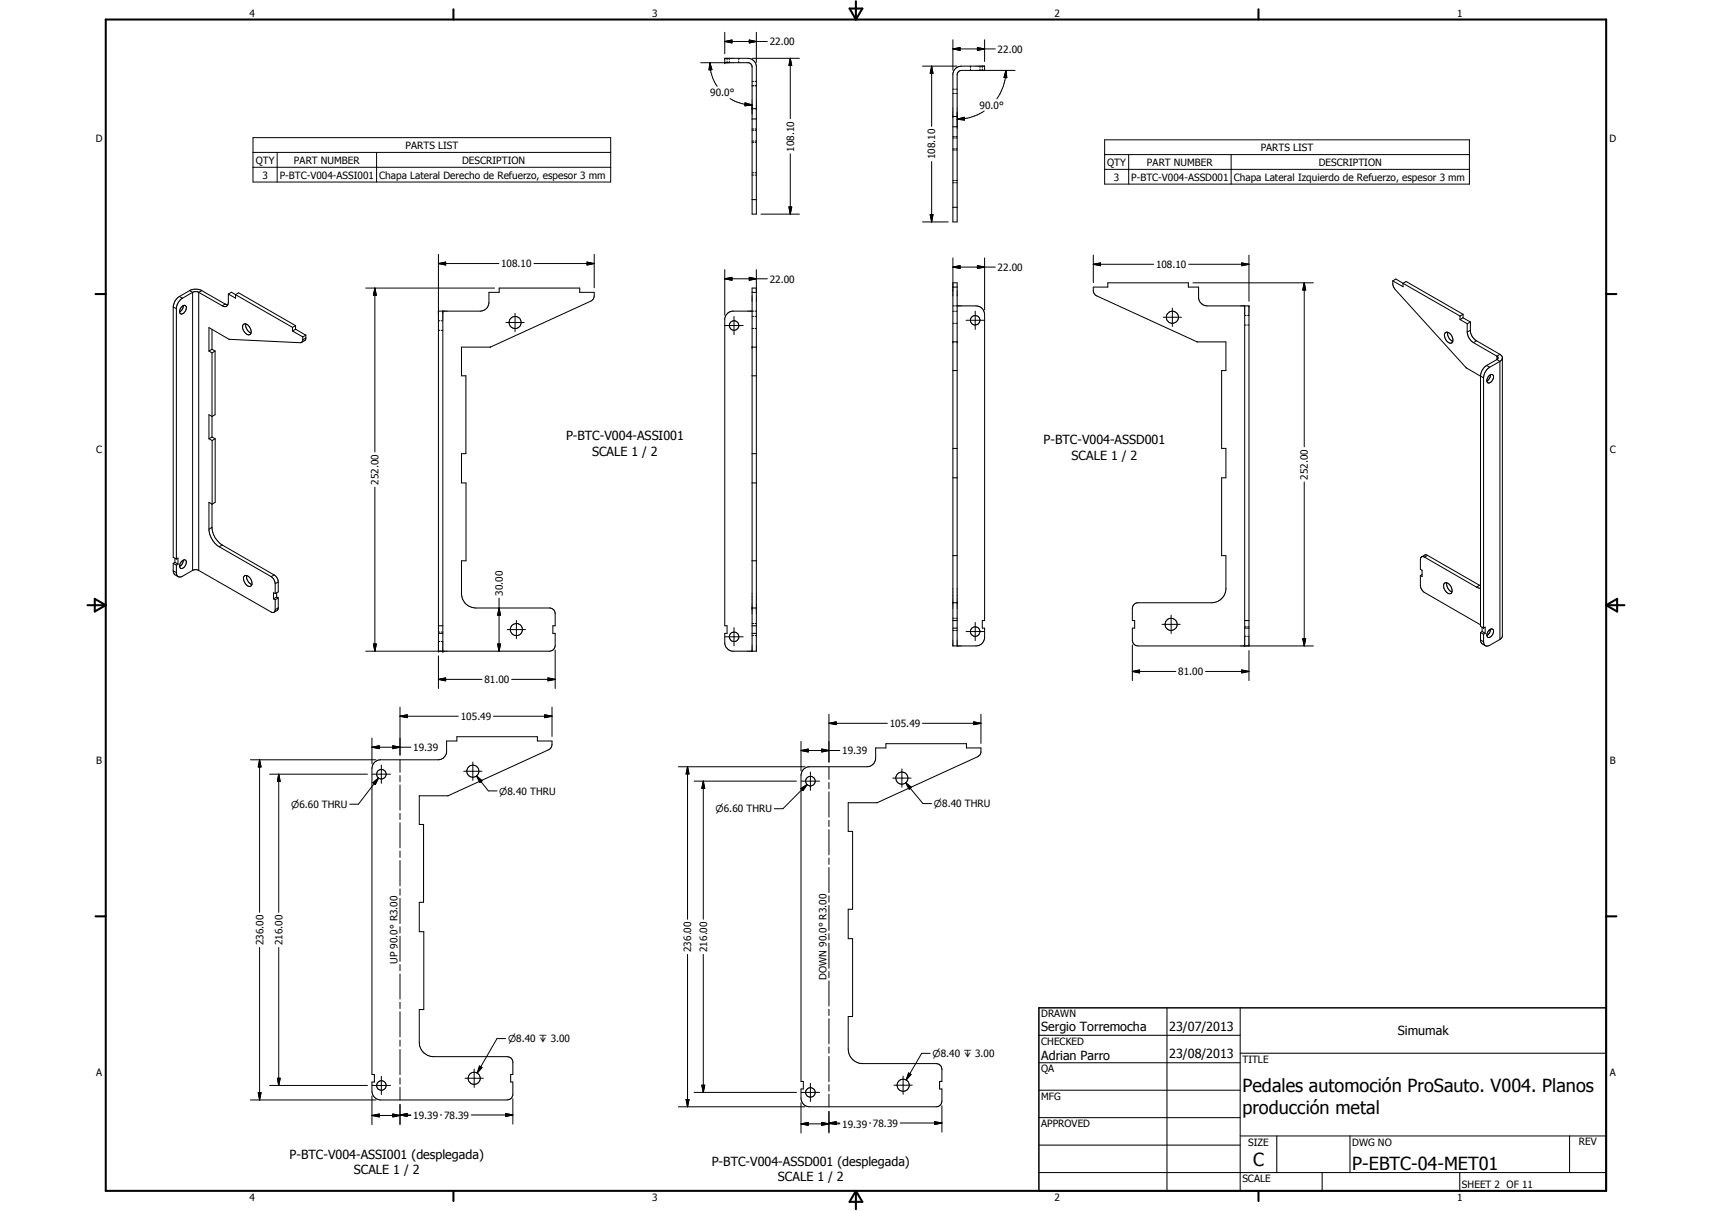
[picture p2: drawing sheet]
<svg xmlns="http://www.w3.org/2000/svg" width="594mm" height="420mm" viewBox="0 0 594 420" stroke-linecap="round" stroke-linejoin="round" font-family="sans-serif">
<g fill="none" stroke="#000" stroke-width=".35">
<path d="M251.5 14.4l2.5-.5v1zM251.5 11.2v7.4M251.5 14.4h14.8M260 13.9l2.5 .5-2.5 .5zM262.5 11.2v10.4M330.7 17l2.5-.5v1zM330.7 13.8v10.5M330.7 17h14.7M339.2 16.5l2.5 .5-2.5 .5zM341.7 13.8v7.5M243.2 21.8h16.6l1.1 .8 .1 51.7h1.5v-51.4a3.1 3.1 0 0 0-2.6-2.7h-8.4v1.6M246.3 21.8l.8 2.4-1.1 .1z"/>
<path d="M246.3 21.8a14.3 14.3 0 0 0 2.6 8.2M252.3 20.2v.5M252.3 21.3v.5M253.1 20.2v.5M253.1 21.3v.5M253.3 34.2l3.4 1.5 1.8 .5 2.5 .2M256.4 20.2v.5M256.4 21.3v.5M258.5 35.7l2.5 .7-2.5 .3zM261 37.7h1.5M261 29.7h.5M261 28.2h.5"/>
<path d="M261.1 20.2h16.3M262 29.7h.5M262 28.2h.5M274.2 20.2l.5 2.5h-.9zM274.2 20.2v21M320.1 22.9h12M323.3 22.9l.5 2.5h-1zM323.3 22.9v21M330.7 32.4h.5M330.7 30.9h.5M331.6 32.4h.5M331.6 30.9h.5"/>
<path d="M336.8 22.9v.5M336.8 23.9v.5M340.1 22.9v.5M340.1 23.9v.5M340.9 22.9v.5M340.9 23.9v.5M341.5 38.5a17.3 17.3 0 0 1-9.4 2.9M341.7 24.4v-1.5h-8a3 3 0 0 0-3 2.6v51.5h1.4v-51a1.52 1.52 0 0 1 1.6-1.6h18.5M349.1 24.4l.3 2.6-1-.1zM349.1 24.4a16.9 16.9 0 0 1-3.2 9.9M87.8 47.8h124.1v15.4h-124.1zM87.8 52.9h124.1"/>
<path d="M87.8 58h124.1M96.2 52.9v10.3M130.7 52.9v10.3M261 59.9h.5M261 41.3h1.5M261 48.9h.5M261 44.7h.5M261 49.4h.5M261 45.2h.5M262 59.9h.5M262 48.9h.5M262 44.7h.5"/>
<path d="M262 49.4h.5M262 45.2h.5M274.2 53.3v21M323.3 56v21M330.7 40.4h1.4M330.7 44h1.4M330.7 47.4h.5M330.7 51.6h.5M330.7 47.9h.5M330.7 52.1h.5M331.6 47.4h.5M331.6 51.6h.5"/>
<path d="M331.6 47.9h.5M331.6 52.1h.5M332.1 41.4l2.5-.7 .1 1zM383.3 48.5h126.6v15.4h-126.6zM383.3 53.6h126.6M383.3 58.8h126.6M391.7 53.6v10.3M427.2 53.6v10.3M261 60.7h.5M261 69.3h1.5M262 60.7h.5M264.1 74.3h13.3"/>
<path d="M273.8 71.8h.9l-.5 2.5zM320.1 77h9M322.8 74.5h1l-.5 2.5zM330.7 62.7h.5M330.7 71.9h1.4M330.7 63.4h.5M331.6 62.7h.5M331.6 63.4h.5M126.9 99.9h44.7M130.1 99.9l.5 2.5h-1zM130.1 99.9v56.9M152.1 91.4l2.5-.5v1z"/>
<path d="M152.1 88.3v137.6M152.1 91.4h21M185.3 91.4h20.9M203.7 90.9l2.5 .5-2.5 .5zM206.2 88.3v11.5M251.5 96.7l2.5-.5v1zM251.5 93.6v15.7M251.5 96.7h14.8M260 96.2l2.5 .5-2.5 .5zM262.5 93.6v132.3h-8.4a3.1 3.1 0 0 1-2.6-2.6v-3.5h.8v-2.7h-.8v-106.6a3.2 3.2 0 0 1 2.6-2.6h7.4M262.5 99.9h-1.5v126M330.7 92.7l2.5-.5v.9z"/>
<path d="M330.7 89.5v134.6h8a2.96 2.96 0 0 0 3-3v-3.2h-.8v-2.6h.8v-106.2a3 3 0 0 0-3-3h-7.1M330.7 98.1h1.4v126M330.7 99.6h1.4M330.7 92.7h14.7M339.2 92.2l2.5 .5-2.5 .4zM341.7 89.5v18M379.4 91.7l2.5-.5v1zM379.4 88.5v9.5M379.4 91.7h20.9M412.5 91.7h20.9M414 98.1h41.8M430.9 91.2l2.5 .5-2.5 .5z"/>
<path d="M433.4 88.5v16M452.6 98.1l.5 2.5h-1zM452.6 98.1v56.9M483.3 97.5l1.1-.7 2.5 1.5M483.3 97.5v1.2l.8 1.7 24.7 27.2 4.9 2.9M483.3 97.5l3.6 2v-1.2M486.9 98.3l1-.6 19.8 11.4M486.9 98.3l19.7 11.3M60.1 106.5v86.8l1.1 .7M60.1 106.5l1.1 .6M62.3 102.9a4.6 4.6 0 0 0-2.2 3.6M62.3 102.9l1 .6"/>
<path d="M63.1 106.4l.8-.5a1.08 1.08 0 0 1 .9 .8 1.08 1.08 0 0 1-.4 1.1 1.31 1.31 0 0 1-1.9 .9l-.1-.9zM63.3 103.5a4.9 4.9 0 0 0-2.1 3.3v87.2M63.6 106l-.2 1.1-1 1.1M65.8 100.8l-3.5 2.1M65.8 100.8l1 .6M65.8 100.8a4.5 4.5 0 0 1 4.2 0M66.8 101.4l-3.5 2.1M66.8 101.4v96.5M66.8 101.4l.8-.2 1.4 .2M69 101.4v96.5M69 101.4l8.1 4.7M70 100.8l-1 .6"/>
<path d="M70 100.8l8.1 4.7M73.6 114.3v6.9M78.1 105.5l.9 .3M78.1 105.5l-1 .6M79.2 102l1.1-.6 1.4 .8M79.2 102v2.9a1.29 1.29 0 0 1-.6 1.3 1.29 1.29 0 0 1-1.5-.1M79.2 102l2.5 1.5v-1.3M81.7 102.2l1.1-.6 19.8 11.4M81.7 102.2l19.8 11.4M84.5 112.5a2.31 2.31 0 0 1 2.7 2.5 1 1 0 0 1-.6 1.2 1 1 0 0 1-1.3-.5 2.46 2.46 0 0 1-.8-3.2zM85.3 112.4a3 3 0 0 0 1.8 3.1M101.5 114.9l3.6 2"/>
<path d="M101.5 113.6v1.3M102.6 113v1.2M102.6 114.2l3.5 2.1M102.6 114.2l-1.1 .7M102.6 113l-1.1 .6M105.1 116.9l-.1 1.5-.7 .5-24.8-1.2-7-4v8.1M106.1 116.3l-.2 1.8-1.3 .7M106.1 116.3l-1 .6M106.1 117.3l-1 .6M152.1 107.9h14.6a3 3 0 0 0 3-3v-3.5h3.5v-1.5h28v1.5h5l-.1 1.9-.3 .6-.8 .6-34.8 15.9h-10.1v10h1.6v27h-1.6v10.2h1.6v27h-1.6v11.3a5 5 0 0 0 5 5h25.9a1.98 1.98 0 0 1 1.7 2v4.2h-.9v2.7h.9v4.1a2 2 0 0 1-2 2h-63.8M152.1 111.3h.5M152.1 114.6h.5"/>
<path d="M153.2 111.3h.5M153.2 114.6h.5M153.7 107.9v118M175.5 111.9h6.4M178.7 108.7v6.4M251.5 112.9h6.4M254.7 109.8v6.3M261 101.4h1.5M261 114h.5M261 109.8h.5M262 107.9h.5M262 114h.5"/>
<path d="M262 109.8h.5M330.7 106.1h.5M330.7 118.6h1.4M330.7 108h.5M330.7 112.2h.5M331.6 108h.5M331.6 112.2h.5M335.2 111.1h6.4M338.4 107.9v6.4M403.6 110.1h6.4M406.8 106.9v6.3M415.3 118.6l-34.7-15.9-1.1-1.2-.1-1.9h5v-1.5h28v1.5h3.5v3.9a3.1 3.1 0 0 0 3 2.6h14.5v118"/>
<path d="M415.3 118.6h.1M415.4 118.6h10v10h-1.5v27h1.5v10.2h-1.5v27h1.5v11.8a5 5 0 0 1-5 4.5h-25.5a2 2 0 0 0-2 2v4.2h.8v2.6h-.8v4.2a2 2 0 0 0 2 2h60.9M431.9 112.8h.5M431.9 106.1v118M431.9 109.5h.5M432.9 112.8h.5M432.9 109.5h.5M502.4 115.3a2.98 2.98 0 0 0 1.7 3.1M502.4 115.3a1.01 1.01 0 0 0-1.1 .4 1.01 1.01 0 0 0 0 1.2 2.32 2.32 0 0 0 2.5 2.1l.3-.6M502.4 115.3a2.93 2.93 0 0 1 1.7 3.1M506.6 109.6v1.3M506.6 110.9l2.5 1.4"/>
<path d="M507.7 109.1v1.2M507.7 110.3l2.5 1.4M507.7 110.3l-1.1 .6M507.7 109.1l-1.1 .5M509.1 112.3v2.9M509.1 115.2a4.8 4.8 0 0 0 2.2 3.7M510.2 111.7v3.2a4.6 4.6 0 0 0 2.2 3.3M510.2 111.7l-1.1 .6M510.2 114.6l-1.1 .6M511.3 118.9l8.1 4.7M512.4 118.2l8.1 4.7M512.4 118.2l-1.1 .7"/>
<path d="M72.5 121.8l1.1 .6M73.6 122.4v29.2M73.6 121.2l1 .6M73.6 121.2l-1.1 .6M74.6 121.8v22.1l-1 .6-1.1-.6v8.3M74.6 121.8l-1 .6M261 130.4h1.5M261 120.4h1.5M330.7 128.6h1.4M513.7 130.5v86.8l1.1 .6M513.7 130.5l1.1 .6M514.8 131.1v86.8"/>
<path d="M515.9 126.8a4.9 4.9 0 0 0-2.2 3.7M515.9 126.8l1 .6M516.8 130.3a.88 .88 0 0 1 1.2-.3 .88 .88 0 0 1 .2 1.4l-.1 .2a1.29 1.29 0 0 1-2 1 2.07 2.07 0 0 1 .7-2.3zM516.9 127.4a4.7 4.7 0 0 0-2.1 3.7M517.2 130l-.3 1.3-.9 .9M519.4 124.8l-3.5 2M519.4 124.8l1.1 .6M519.4 123.6l.4 .6-.4 .6M519.4 123.6v1.2M520.5 125.4l-3.6 2M520.5 125.4v96.5M520.5 122.9l.8 1.1v96.9l-.8 1"/>
<path d="M520.5 122.9l-1.1 .7M521.3 124.4l-.8 1M72.5 152.2l1.1 .6M73.6 151.6l1.1 .6M73.6 151.6l-1.1 .6M73.6 152.8v22.1M74.7 152.2v22.1l-1.1 .6M74.7 152.2l-1.1 .6M261 157.4h1.5M330.7 155.6h1.4M73.6 174.9v8.5a7.7 7.7 0 0 0 3.5 5.7M73.6 174.9l-1.1-.6v9.7a8.1 8.1 0 0 0 3.6 5.7"/>
<path d="M130.1 169v56.9M261 167.6h1.5M330.7 165.8h1.4M452.6 167.2v56.9M60.1 195.5l1.1 .6M60.1 195.5v2.6M60.1 198.1l1.1 .6M60.1 198.1l.5 1.2 1.2 .8M60.7 193.7v1.4M60.7 195.1l1.1 .6M60.7 195.1l-.6 .4M61.2 194l.6-.4v2.1"/>
<path d="M61.2 196.1v3.2l.6 .8M61.8 195.7l-.6 .4M63.1 194.7l.8-.5a1.1 1.1 0 0 1 .8 .8 1.1 1.1 0 0 1-.3 1.1 1.17 1.17 0 0 1-.8 1 1.17 1.17 0 0 1-1.2-.3l.1-1.3zM63.6 194.4l-.5 1.4-.7 .7M66.8 197.9l-3.5 2-.8 .3-.7-.1M66.8 197.9l.8-.2 1.4 .2M69 197.9l25.1 14.4a.87 .87 0 0 0 1 .1 .87 .87 0 0 0 .4-.9M73.6 183l-1.1 .6M76.1 189.7l18 10.4M77.1 189.1l18 10.4M77.1 189.1l-1 .6M84.7 199.9a1.85 1.85 0 0 1 2.6 1.7 1.13 1.13 0 0 1-.3 1.7 1.13 1.13 0 0 1-1.6-.5 2.63 2.63 0 0 1-.7-2.9z"/>
<path d="M85.6 199.7a3.2 3.2 0 0 0 1.8 3.1M95.1 199.5a3 3 0 0 1 1.5 2.4M95.1 199.5l-1 .6M261 194.6h1.5M330.7 192.8h1.4M492.9 199.7l.1 4 1.1 1.7 19.6 11.4M493.5 199.3l-.6 .4M494.3 193.3l-.7-.2-.6 .5-.1 3.9 .6 .4v2.1l-.6-.3M494.3 193.3l18.1 10.4M495.4 192.7l-.9-.2-1.2 .7M495.4 192.7l-1.1 .6M495.4 192.7l18 10.4"/>
<path d="M94.1 200.1l.9 .9 .5 1.5M94.9 207.8l.6 .3M95.5 206l-.6-.3v2.1M95.5 202.5v3.5M95.5 208.1v3.4M96 207.1l.6 .4M96 207.1l-1.1 .7M96 205.7v1.4M96.6 207.5l-1.1 .6M96.6 201.9v3.5l-1.1 .6M96.6 207.5v3.4M96.6 210.9l-1.1 .6"/>
<path d="M96.6 201.9l-1.1 .6M96.6 210.9l-.2 .7-1.3 .8M152.1 219.8h1.6M152.1 217.1h1.6M152.1 219.3h.5M153.2 219.3h.5M173.2 210.9l.5 2.5h-1zM173.2 207.5v18.4M176 218.4h6.4M179.2 215.3v6.3M254.7 217.8v6.3M261 219.8h1.5"/>
<path d="M261 217.1h1.5M261 210.9h1.5M261 216.3h.5M262 216.3h.5M330.7 217.9h1.4M330.7 215.3h1.4M330.7 209.1h1.4M330.7 214.5h.5M330.7 218.7h.5M331.6 214.5h.5M331.6 218.7h.5M335.2 219.1h6.4"/>
<path d="M338.4 215.9v6.4M403.2 216.6h6.3M406.4 213.4v6.4M431.9 217.9h1.5M431.9 215.3h1.5M431.9 217.5h.5M432.9 217.5h.5M501.1 202.5a1.57 1.57 0 0 1 2.4 1 1.71 1.71 0 0 1-.2 2.5 2.74 2.74 0 0 1-2.2-3.5zM502 202.2a3 3 0 0 0 1.8 3.2M512.4 203.7l1.3 .4M513.4 203.1l.3 .1M513.4 203.1l-1 .6"/>
<path d="M513.7 219.5l1.1 .5M513.7 219.5v2.5M514.3 219.1l1.1 .6M514.3 219.1l-.6 .4M514.3 217.6v1.5M514.8 217.9l.6-.3v2.1M515.4 219.7l-.6 .3M516.8 218.6l.4 .1M517.2 218.3a2.43 2.43 0 0 1-1.2 2.2M517.2 218.3a2.42 2.42 0 0 0-1.2 2.1M517.2 218.3a.82 .82 0 0 1 1 .3 .82 .82 0 0 1 0 1 1.36 1.36 0 0 1-2.1 1.3l-.1-.5M129.6 223.4h1l-.5 2.5z"/>
<path d="M152.1 235.7l2.5-.5v1zM152.1 227.5v11.4M152.1 222.6h.5M152.1 235.7h15.2M153.2 222.6h.5M172.7 223.4h1l-.5 2.5zM177.5 235.7h15.2M190.2 235.2l2.5 .5-2.5 .5zM192.7 225.6v13.3M251.5 220.9h6.4M261 220.5h.5M262 220.5h.5"/>
<path d="M392.9 233l2.5-.5v1zM392.9 223.7v12.4M392.9 233h15.1M418.3 233h15.1M430.9 232.5l2.5 .5-2.5 .5zM431.9 220.8h.5M432.9 220.8h.5M433.4 225.7v10.4M452.1 221.6h1l-.5 2.5zM513.7 222l.3 1.1 1.4 .9M513.7 222l1.1 .7M514.8 220v2.7"/>
<path d="M514.8 222.7l.2 .8 .4 .5M520.5 221.9l-3.8 2.1h-1.3M129.1 259.2l2.5-.5v1.1zM129.1 256.1v8.9M129.1 259.2h13.5M136.3 258.7l2.5 .5-2.5 .6zM138.8 248.5l2.5-.5v1zM138.8 245.3v16.7M138.8 248.5h20.2M171.2 248.5h20.4M189 248l2.6 .5-2.6 .5zM191.6 245.3v10.2"/>
<path d="M278 257.2v10.2M285.2 259.9l2.4 .5-2.4 .5zM287.6 251l2.5-.6v1zM287.6 247.8v16.6M287.6 251h20.3M320.1 251h20.3M337.9 250.4l2.5 .6-2.5 .4zM340.4 247.8v10.1M86.9 263.6h43.6M90.1 263.6l.5 2.5h-1zM90.1 263.6v52.9M93.5 268.6h34"/>
<path d="M96.7 268.6l.5 2.5h-.9zM96.7 268.6v47.9M129.2 268.6h6.3M129.4 271.6l2-1.7-1.2 2.3zM130 264.5l.9-.7 1.2-.2h19.9a2.92 2.92 0 0 0 3-2.6v-3.9h3.5v-1.5h28v1.5h5.1l-.2 1.9-.3 .5-.7 .6-34.9 16h-10v9.9h1.5v27.1h-1.5v10.2h1.6v27h-1.6v11.3a5 5 0 0 0 5 5l26.2 .1 .8 .6 .5 1v4.5h-.8v2.6h.8v4.6a2.09 2.09 0 0 1-2 1.6h-43.9a3 3 0 0 1-3-3v-3.2h.8v-2.6h-.8v-106.2l.2-1.1zM131.4 269.9l-7 9.1h-3M132.3 265.4v6.4M138.8 263.6v4.4M138.8 269.1v2.2M138.8 272.3v8.8M160.9 267.6h6.4M164.1 264.4v6.4"/>
<path d="M165.4 269.2l1.9 1.7-.8 .6zM165.4 269.2l4.1 5.2h3M235.4 266h44M238.6 266l.5 2.5h-1zM238.6 266v52.9M240.9 271h35.5M244 271l.6 2.5h-1.1zM244 271v47.9M277.9 273.6l2.2-1.4-1.5 2.1zM278 260.4l2.5-.5v1zM278 260.4h13.4M278 271h6.4"/>
<path d="M278.8 266.9l1-.7 1.2-.2h19.9a3 3 0 0 0 3-3v-3.5h3.5v-1.5h28v1.5h5a3.1 3.1 0 0 1-.4 2.5l-.7 .6-34.9 15.9h-10.1v10h1.6v27h-1.6v10.2h1.6v27h-1.6v11.3a5 5 0 0 0 5.1 5h25.5a2 2 0 0 1 1.9 2v4.2h-.8v2.6h.8v4.2a2 2 0 0 1-1.9 2h-43.9a2.96 2.96 0 0 1-3-3v-3.2h.8v-2.6h-.8v-106.2l.2-1.1zM280.1 272.2l-8.4 8.4h-3M281.2 267.8v6.4M287.6 266v4.4M287.6 271.5v2.2M287.6 274.7v8.8M304.5 278.5h-.1M309.8 270h6.3M313 266.8v6.3M314.3 271.6l2 1.6-.8 .6zM314.3 271.6l6 7.2h3M138.8 282.2v2.2"/>
<path d="M138.8 285.5v8.7M138.8 295.3v2.2M138.8 298.6v8.7M287.6 284.6v2.2M287.6 287.9v8.7M287.6 297.7v2.2M138.8 308.4v2.2M138.8 311.7v8.7M287.6 301v8.7M287.6 310.8v2.2M287.6 314.1v8.7M90.1 328.7v52.9"/>
<path d="M96.7 328.7v47.9M138.8 321.5v2.2M138.8 324.8v8.7M138.8 334.6v2.2M138.8 337.9v8.7M238.6 331.1v52.9M244 331.1v47.9M287.6 323.9v2.2M287.6 327.2v8.8M287.6 337.1v2.1M138.8 347.7v2.2M138.8 351v8.7"/>
<path d="M287.6 340.3v8.7M287.6 350.1v2.2M287.6 353.4v8.8M360.5 359.2h69.9M405 349.7v63.5M430.4 349.7v63.5M89.6 379.1h1l-.5 2.5zM93.5 376.6h34M96.3 374.1h.9l-.5 2.5zM129.2 376.6h6.3M132.3 373.4v6.4M138.8 360.8v2.2"/>
<path d="M138.8 364.1v8.8M138.8 374v2.2M138.8 377.2v4.4M161.4 374.1h6.3M164.5 370.9v6.4M166.4 369.9l.9 .5-1.7 1.9zM175.5 360.3h-3l-6.9 12M240.9 379h35.5M243.5 376.5h1.1l-.6 2.5zM278 379h6.4M281.2 375.8v6.4M287.6 363.3v2.1"/>
<path d="M287.6 366.5v8.8M287.6 376.3v2.2M287.6 379.6v4.4M310.2 376.5h6.4M313.4 373.3v6.4M315.3 372.3l.8 .5-1.7 1.9zM322.8 365.5h-3l-5.4 9.2M360.5 378.2h69.9M360.5 368.7h69.9M430.4 365.4h127M86.9 381.6h43.6M129.1 387l2.5-.5v1z"/>
<path d="M129.1 380.2v10M129.1 387h13.5M136.3 386.5l2.5 .5-2.5 .5zM138.8 386.8l2.5-.5v1zM138.8 383.2v7M138.8 386.8h3.8M152.8 386.8h.4M163.5 386.8h14.5M175.5 386.3l2.5 .5-2.5 .5zM178 381.2v8.8M235.4 384h44M238.1 381.5h1l-.5 2.5z"/>
<path d="M278 389.9l2.5-.5v1zM278 382.6v10.5M278 389.9h13.4M285.2 389.4l2.4 .5-2.4 .5zM287.6 389.6l2.5-.4v.9zM287.6 385.6v7.5M287.6 389.6h3.8M301.7 389.6h.4M312.4 389.6h14.4M324.4 389.2l2.4 .4-2.4 .5zM326.8 383.6v9.2M360.5 387.8h69.9"/>
<path d="M360.5 397.3h69.9M430.4 394.1h127M443.1 394.1v12.7M468.5 394.1v12.7M544.7 394.1v12.7M360.5 406.8h196.9M458.8 406.8v6.4M506.6 406.8v6.4"/>
<circle cx="178.8" cy="111.9" r="2.1"/>
<circle cx="254.7" cy="112.9" r="1.65"/>
<circle cx="338.4" cy="111.1" r="1.65"/>
<circle cx="406.8" cy="110.1" r="2.12"/>
<circle cx="179.2" cy="218.4" r="2.09"/>
<circle cx="338.4" cy="219.1" r="1.65"/>
<circle cx="406.4" cy="216.6" r="2.09"/>
<circle cx="254.7" cy="220.9" r="1.66"/>
<circle cx="132.3" cy="268.6" r="1.65"/>
<circle cx="164.1" cy="267.6" r="2.09"/>
<circle cx="281.2" cy="271" r="1.66"/>
<circle cx="313" cy="270" r="2.1"/>
<circle cx="132.3" cy="376.6" r="1.65"/>
<circle cx="164.5" cy="374.1" r="2.09"/>
<circle cx="281.2" cy="379" r="1.65"/>
<circle cx="313.4" cy="376.5" r="2.09"/>
</g>
<g fill="#000">
<circle cx="251.5" cy="21.8" r=".18"/>
<circle cx="251.5" cy="20.2" r=".18"/>
<circle cx="261" cy="37.7" r=".18"/>
<circle cx="262.5" cy="37.7" r=".18"/>
<circle cx="330.7" cy="40.4" r=".18"/>
<circle cx="332.1" cy="40.4" r=".18"/>
<circle cx="152.1" cy="107.9" r=".18"/>
<circle cx="153.7" cy="107.9" r=".18"/>
<circle cx="330.7" cy="118.6" r=".18"/>
<circle cx="332.1" cy="118.6" r=".18"/>
<circle cx="261" cy="120.4" r=".18"/>
<circle cx="262.5" cy="120.4" r=".18"/>
<circle cx="261" cy="210.9" r=".18"/>
<circle cx="262.5" cy="210.9" r=".18"/>
<circle cx="152.1" cy="225.9" r=".18"/>
<circle cx="153.7" cy="225.9" r=".18"/>
</g>
<g fill="none" stroke="#000" stroke-width=".71">
<path d="M36.7 6.8h520.7v406.4h-520.7zM157.3 3.2v3.6M294.8 3h4.4l-2.2 3.8zM297 .4v6.4M436.7 3.2v3.6M33.1 102h3.6M557.4 102h3.5M30.3 210h6.4M32.9 207.8l3.8 2.2-3.8 2.2zM557.4 210h6.3M557.4 210l3.8-2.2v4.4zM33.1 317.9h3.6"/>
<path d="M557.4 317.9h3.5M157.3 413.2v3.5M297 413.2v6.3M297 413.2l2.2 3.8h-4.4zM436.7 413.2v3.5"/>
</g>
<path d="M360.5 349.7h196.9v63.5h-196.9z" fill="none" stroke="#000" stroke-width=".51"/>
<g fill="#000">
<path d="M251.5 14.4l2.5-.5v1zM260 13.9l2.5 .5-2.5 .5zM330.7 17l2.5-.5v1zM339.2 16.5l2.5 .5-2.5 .5zM246.3 21.8l.8 2.4-1.1 .1zM258.5 35.7l2.5 .7-2.5 .3zM274.2 20.2l.5 2.5h-.9zM323.3 22.9l.5 2.5h-1zM349.1 24.4l.3 2.6-1-.1zM332.1 41.4l2.5-.7 .1 1zM273.8 71.8h.9l-.5 2.5zM322.8 74.5h1l-.5 2.5z"/>
<path d="M152.1 91.4l2.5-.5v1zM203.7 90.9l2.5 .5-2.5 .5zM251.5 96.7l2.5-.5v1zM260 96.2l2.5 .5-2.5 .5zM330.7 92.7l2.5-.5v.9zM339.2 92.2l2.5 .5-2.5 .4zM379.4 91.7l2.5-.5v1zM430.9 91.2l2.5 .5-2.5 .5zM130.1 99.9l.5 2.5h-1zM452.6 98.1l.5 2.5h-1zM173.2 210.9l.5 2.5h-1zM129.6 223.4h1l-.5 2.5z"/>
<path d="M152.1 235.7l2.5-.5v1zM172.7 223.4h1l-.5 2.5zM190.2 235.2l2.5 .5-2.5 .5zM392.9 233l2.5-.5v1zM430.9 232.5l2.5 .5-2.5 .5zM452.1 221.6h1l-.5 2.5zM129.1 259.2l2.5-.5v1.1zM136.3 258.7l2.5 .5-2.5 .6zM138.8 248.5l2.5-.5v1zM189 248l2.6 .5-2.6 .5zM278 260.4l2.5-.5v1zM287.6 251l2.5-.6v1z"/>
<path d="M337.9 250.4l2.5 .6-2.5 .4zM90.1 263.6l.5 2.5h-1zM96.7 268.6l.5 2.5h-.9zM129.4 271.6l2-1.7-1.2 2.3zM165.4 269.2l1.9 1.7-.8 .6zM238.6 266l.5 2.5h-1zM244 271l.6 2.5h-1.1zM277.9 273.6l2.2-1.4-1.5 2.1zM285.2 259.9l2.4 .5-2.4 .5zM314.3 271.6l2 1.6-.8 .6zM89.6 379.1h1l-.5 2.5zM96.3 374.1h.9l-.5 2.5z"/>
<path d="M166.4 369.9l.9 .5-1.7 1.9zM243.5 376.5h1.1l-.6 2.5zM315.3 372.3l.8 .5-1.7 1.9zM129.1 387l2.5-.5v1zM136.3 386.5l2.5 .5-2.5 .5zM138.8 386.8l2.5-.5v1zM175.5 386.3l2.5 .5-2.5 .5zM238.1 381.5h1l-.5 2.5zM278 389.9l2.5-.5v1zM285.2 389.4l2.4 .5-2.4 .5zM287.6 389.6l2.5-.4v.9zM324.4 389.2l2.4 .4-2.4 .5z"/>
</g>
<g font-size="6.3">
<text x="431.1" y="379">Pedales automoción ProSauto. V004. Planos</text>
<text x="431.1" y="386.5">producción metal</text>
<text x="434.8" y="404.7">C</text>
<text x="469.2" y="406">P-EBTC-04-MET01</text>
</g>
<g font-size="4.4">
<text x="196.4" y="152.8">P-BTC-V004-ASSI001</text>
<text x="362.2" y="154.2">P-BTC-V004-ASSD001</text>
<text x="205.5" y="158.1">SCALE 1 / 2</text>
<text x="371.8" y="159.4">SCALE 1 / 2</text>
<text x="361.3" y="357.5">Sergio Torremocha</text>
<text x="405.7" y="357.7">23/07/2013</text>
<text x="485" y="359.2">Simumak</text>
<text x="361.3" y="367.9">Adrian Parro</text>
<text x="405.7" y="367.2">23/08/2013</text>
<text x="100.5" y="402.1">P-BTC-V004-ASSI001 (desplegada)</text>
<text x="122.8" y="407.4">SCALE 1 / 2</text>
<text x="247" y="404.7">P-BTC-V004-ASSD001 (desplegada)</text>
<text x="270" y="409.9">SCALE 1 / 2</text>
</g>
<g font-size="3.5">
<text x="86.6" y="5.8">4</text>
<text x="226.3" y="5.8">3</text>
<text x="365.9" y="5.8">2</text>
<text x="505.6" y="5.8">1</text>
<text x="267.1" y="15.7">22.00</text>
<text x="346.2" y="18.3">22.00</text>
<text x="246.5" y="33.4">90.0°</text>
<text x="339.9" y="37.7">90.0°</text>
<text x="33.3" y="49.4">D</text>
<text x="140.8" y="51.6">PARTS LIST</text>
<text x="275.5" y="52.6" transform="rotate(-90 275.5 52.6)">108.10</text>
<text x="437.5" y="52.4">PARTS LIST</text>
<text x="558.5" y="49.4">D</text>
<text x="88.8" y="56.8">QTY</text>
<text x="102" y="56.8">PART NUMBER</text>
<text x="160.4" y="56.8">DESCRIPTION</text>
<text x="324.6" y="55.3" transform="rotate(-90 324.6 55.3)">108.10</text>
<text x="384.2" y="57.5">QTY</text>
<text x="398" y="57.5">PART NUMBER</text>
<text x="457.6" y="57.5">DESCRIPTION</text>
<text x="91.1" y="61.9">3</text>
<text x="97.1" y="61.9">P-BTC-V004-ASSI001</text>
<text x="131.6" y="61.9">Chapa Lateral Derecho de Refuerzo, espesor 3 mm</text>
<text x="386.5" y="62.7">3</text>
<text x="392.5" y="62.7">P-BTC-V004-ASSD001</text>
<text x="428.1" y="62.7">Chapa Lateral Izquierdo de Refuerzo, espesor 3 mm</text>
<text x="173.9" y="92.8">108.10</text>
<text x="346.2" y="93.9">22.00</text>
<text x="401.1" y="93">108.10</text>
<text x="267.1" y="98">22.00</text>
<text x="33.4" y="157.3">C</text>
<text x="558.6" y="157.3">C</text>
<text x="453.8" y="166.5" transform="rotate(-90 453.8 166.5)">252.00</text>
<text x="131.4" y="168.2" transform="rotate(-90 131.4 168.2)">252.00</text>
<text x="174.5" y="206.7" transform="rotate(-90 174.5 206.7)">30.00</text>
<text x="168.1" y="237">81.00</text>
<text x="408.8" y="234.2">81.00</text>
<text x="159.9" y="249.8">105.49</text>
<text x="308.7" y="252.2">105.49</text>
<text x="143.4" y="260.5">19.39</text>
<text x="292.3" y="261.7">19.39</text>
<text x="33.4" y="265.2">B</text>
<text x="558.6" y="265.2">B</text>
<text x="91.4" y="327.9" transform="rotate(-90 91.4 327.9)">236.00</text>
<text x="98" y="327.9" transform="rotate(-90 98 327.9)">216.00</text>
<text x="138" y="334.5" transform="rotate(-90 138 334.5)">UP 90.0° R3.00</text>
<text x="239.9" y="330.3" transform="rotate(-90 239.9 330.3)">236.00</text>
<text x="245.4" y="330.3" transform="rotate(-90 245.4 330.3)">216.00</text>
<text x="286.8" y="339.9" transform="rotate(-90 286.8 339.9)">DOWN 90.0° R3.00</text>
<text x="361.3" y="353">DRAWN</text>
<text x="361.3" y="362.5">CHECKED</text>
<text x="431.1" y="368.7">TITLE</text>
<text x="33.4" y="373.2">A</text>
<text x="361.3" y="372.1">QA</text>
<text x="558.6" y="373.2">A</text>
<text x="361.3" y="381.6">MFG</text>
<text x="143.4" y="388.3">19.39</text>
<text x="154.1" y="388.1">78.39</text>
<text x="292.3" y="391.2">19.39</text>
<text x="302.9" y="390.9">78.39</text>
<text x="361.3" y="391.1">APPROVED</text>
<text x="433.1" y="397.5">SIZE</text>
<text x="469.2" y="397.5">DWG NO</text>
<text x="547.9" y="397.4">REV</text>
<text x="431.1" y="410.2">SCALE</text>
<text x="507.3" y="412.3">SHEET 2 OF 11</text>
<text x="86.6" y="416.7">4</text>
<text x="226.3" y="416.7">3</text>
<text x="365.9" y="416.7">2</text>
<text x="505.6" y="416.7">1</text>
</g>
<g font-size="3.3">
<text x="173.3" y="275.7">n8.40 THRU</text>
<text x="101" y="280.2">n6.60 THRU</text>
<text x="248.3" y="281.9">n6.60 THRU</text>
<text x="324.1" y="280.1">n8.40 THRU</text>
<text x="176.3" y="361.6">n8.40 x 3.00</text>
<text x="323.6" y="366.7">n8.40 x 3.00</text>
</g>
</svg>
